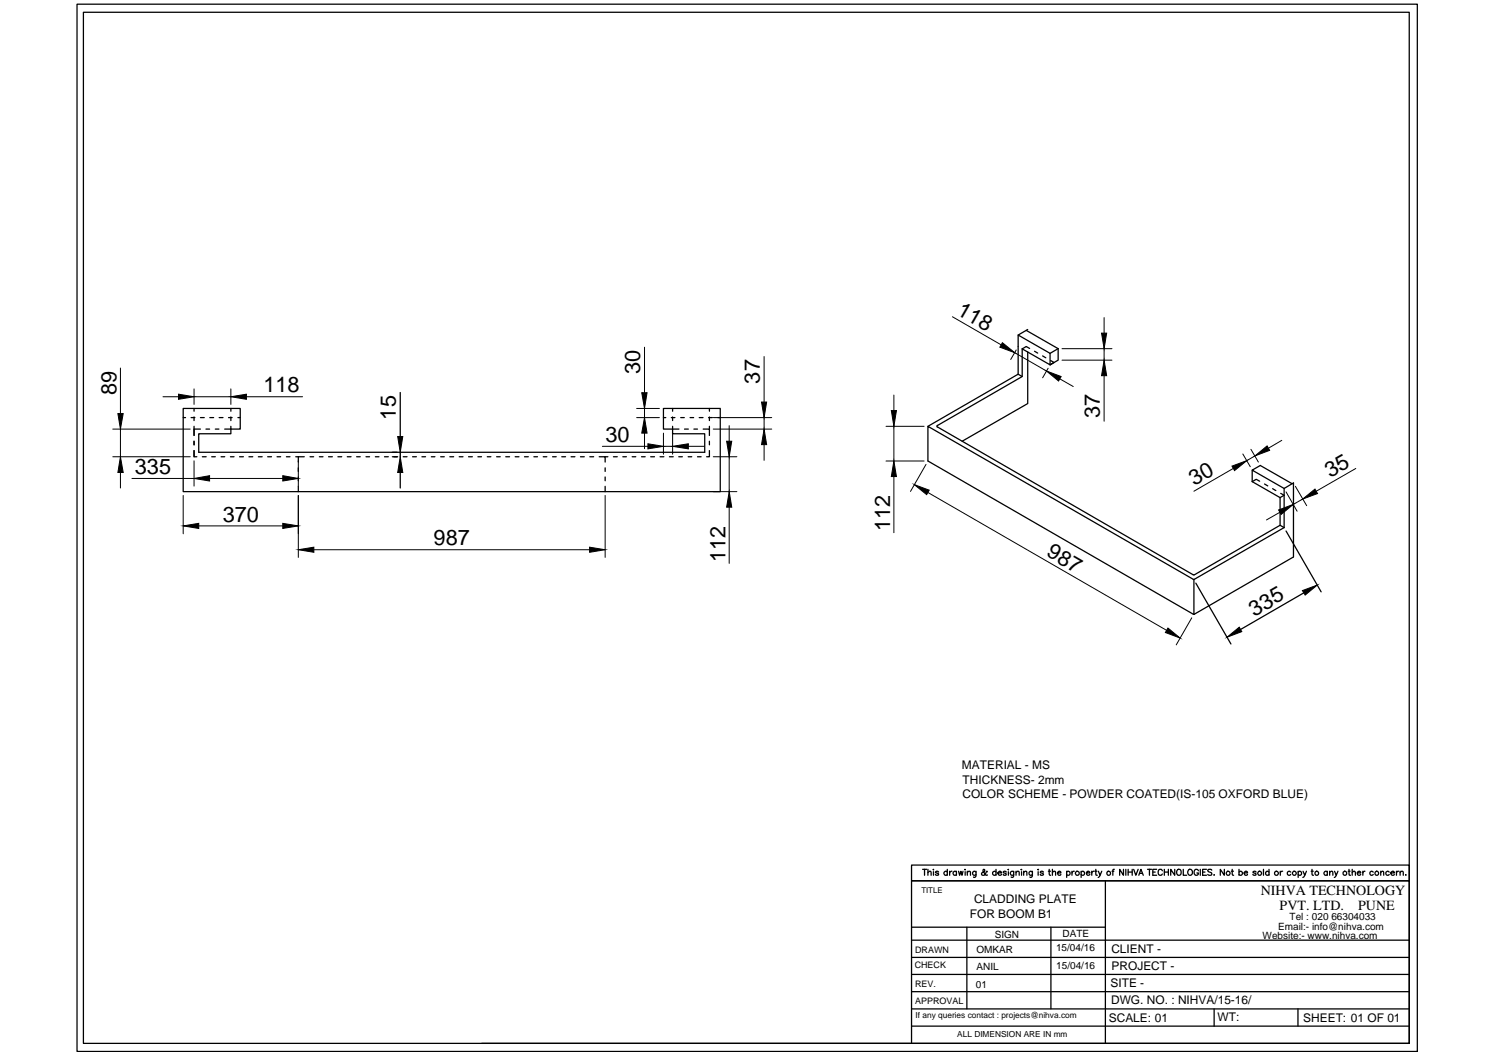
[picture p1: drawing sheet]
<svg xmlns="http://www.w3.org/2000/svg" width="297mm" height="210mm" viewBox="0 0 297 210" stroke-linecap="round" stroke-linejoin="round" font-family="sans-serif">
<!-- layer: 0 -->
<g fill="none" stroke="#000" stroke-width=".25">
<path d="M15.3 .8h266.7v208.4h-266.7zM16.6 2.4h263.8v205.2h-263.8zM79.6 78.1v8.8M202.6 74.5l.8 .4-16.9 9.8M203.4 69.4l5.5 3.2v-2.3l-6.3-3.6v7.8l-18 10.3M203.4 69.4v5.5M204.2 65.7l6.3 3.7M204.5 70v10.3l-13.1 7.5M204.5 65.6l-1.9 1.1M204.9 69.3l-.7-.4-.8 .5M205.8 69.9l.7 .4M207.4 70.8l.7 .4"/>
<path d="M210.5 69.4v2.3l-1.6 .9 .8-.5-.7-.4M210.5 69.4l-1.6 .9M36.4 83.1v14.7h23M36.9 83.1h-.5v-1.8h11.4v4.1h-1.9M38 83.1h.8M38.6 90.9v-1.3v1.3h.6M38.6 84.8v1.8v-1.2h1.3M38.6 81.3v.5M38.6 83v.7M38.6 87.8v.7M39.9 83.1h.7M40.3 90.9h.7"/>
<path d="M41 85.4h.7M41.7 83.1h.8M42.1 90.9h.7M42.8 85.4h.8M43.6 83.1h.8M44 90.9h.7M44.7 85.4h1.2M45.5 83.1h.7M45.8 90.9h.8M45.9 81.3v.5M45.9 83v.7M45.9 84.8v.6"/>
<path d="M47.3 83.1h.5M47.7 90.9h.7M49.5 90.9h.8M51.4 90.9h.8M53.3 90.9h.7M55.1 90.9h.7M57 90.9h.7M58.8 90.9h1.7M59.4 96.8v1h61v-1M59.4 90.9v1M59.4 93.1v.7M59.4 94.9v.8"/>
<path d="M61.7 90.9h.7M63.5 90.9h.8M65.4 90.9h.7M67.2 90.9h.8M69.1 90.9h.8M71 90.9h.7M72.8 90.9h.7M74.7 90.9h.7M76.5 90.9h.8M78.1 90.9h1M78.1 90h.9M79.6 90v.9"/>
<path d="M79.6 94v3.1M80.2 90.9h.8M82.1 90.9h.7M83.9 90.9h.8M85.8 90.9h.7M87.7 90.9h.7M89.5 90.9h.8M91.4 90.9h.7M93.2 90.9h.8M95.1 90.9h.7M96.9 90.9h.8M98.8 90.9h.7"/>
<path d="M100.6 90.9h.8M102.5 90.9h.8M104.4 90.9h.7M106.2 90.9h.7M108.1 90.9h.7M109.9 90.9h.8M111.8 90.9h.7M113.6 90.9h.8M115.5 90.9h.7M117.3 90.9h.8M119.2 90.9h1.2v1M120.4 90.9h.5"/>
<path d="M120.4 93.1v.7M120.4 94.9v.8M122 90.9h.8M123.9 90.9h.7M125.8 90.9h.7M127.6 90.9h.8M129.5 90.9h.7M131.3 90.9h.8M132 83.1h.5M133.2 90.9h.7M133.6 83.1h.7M133.8 84.8v1.5h6.4v3.7h-100.7v-3.7h6.4v-.9"/>
<path d="M133.8 81.3v.5M133.8 83v.7M135 90.9h.8M135.4 83.1h.7M136.2 85.4h.7M136.9 90.9h.7M137.3 83.1h.7M138 85.4h.8M138.8 90.9h.7M139.1 83.1h.8M139.9 85.4h1.2v1.2M141 83.1h.7"/>
<path d="M141.1 89.6v1.3h-.5M141.1 81.3v.5M141.1 83v.7M141.1 84.8v.6M141.1 87.8v.7M142.8 83.1h.5v-1.8h-11.3v4.1h3.1M143.3 83.1v14.7h-22.9M186.5 84.6v.4M186.5 84.9l50.9 29.4 .2 .1 17.1-9.9 .8 .5M249.1 95.8l5.6 3.2M249.1 93.5v2.3M250.6 95.7l-.7-.3-.8 .4"/>
<path d="M251.6 96.3l.6 .4M253.2 97.2l.6 .4M254.7 99v5.5M254.8 98.2l.7 .3-.8 .5M255.5 97.2v7.8M257.1 96.3l-6.4-3.7-1.6 .9 6.4 3.7 1.8-1.1v14.7l-19.7 11.4M237.4 115.3l-52.8-30.5v6.9l52.8 30.5M237.4 115.3h.2M237.5 115.3v6.9M237.9 116l7 12.1M255.5 105l-17.9 10.3M255.9 105.6l6.9 12.2"/>
<path d="M259.4 118l-12.6 7.3M237.4 122.2h.2M183.6 173h.8M183.9 173v1.1M184.6 173.6l.3-.3 .3 .1 .1 .7M184.6 173v1.1M185.7 173v.1zM185.7 173.4v.7M186.7 173.5l-.2-.2-.4 .2 .6 .3v.3h-.3l-.3-.1M188.5 173.5a.38 .38 0 0 0-.6 0 .38 .38 0 0 0 0 .5 .38 .38 0 0 0 .6 0M188.5 173v1.1M188.9 173.3v.8"/>
<path d="M189.4 173.3l-.4 .2-.1 .2M190.3 173.5a.38 .38 0 0 0-.6 0 .38 .38 0 0 0 0 .5 .38 .38 0 0 0 .6 0M190.3 173.3v.8M190.7 173.3l.2 .8 .3-.8 .2 .8 .2-.8M191.9 173h.2zM192 173.4v.7M192.4 173.6l.3-.3 .3 .1 .1 .7M192.4 173.3v.8M194.2 173.3v1l-.3 .3-.2-.1M194.2 173.5a.38 .38 0 0 0-.6 0 .38 .38 0 0 0 0 .5 .38 .38 0 0 0 .6 0M196.4 173.5l-.1-.2a.75 .75 0 0 1-1 .8v-.4l.6-.4-.2-.3-.1 .1v.3l.5 .7h.3M198.2 173.5a.38 .38 0 0 0-.6 0 .38 .38 0 0 0 0 .5 .38 .38 0 0 0 .6 0"/>
<path d="M198.2 173v1.1M198.5 173.7h.8a.39 .39 0 0 0-.6-.3 .39 .39 0 0 0-.1 .6 .39 .39 0 0 0 .5 .1l.2-.1M200.2 173.5l-.2-.2-.4 .2 .6 .3v.3h-.4l-.2-.1M200.6 173v.1zM200.6 173.4v.7M201.7 173.3l-.1 1.1-.1 .2-.3-.1M201.7 173.5a.38 .38 0 0 0-.6 0 .38 .38 0 0 0 0 .5 .38 .38 0 0 0 .6 0M202.1 173.6l.3-.3 .3 .1 .1 .7M202.1 173.3v.8M203.2 173h.1zM203.2 173.4v.7M203.7 173.6l.3-.3 .3 .1v.7"/>
<path d="M203.7 173.3v.8M205.4 173.3v1l-.3 .3-.2-.1M205.4 173.5a.38 .38 0 0 0-.6 0 .38 .38 0 0 0 0 .5 .38 .38 0 0 0 .6 0M206.5 173v.1zM206.5 173.4v.7M207.6 173.5l-.3-.2-.3 .2 .5 .3v.3h-.3l-.2-.1M208.6 173.3h.4M208.7 173v.9l.3 .2M209.4 173.6l.3-.3 .3 .1v.7M209.4 173v1.1M210.4 173.7h.7a.34 .34 0 0 0-.4-.4 .34 .34 0 0 0-.3 .4l.2 .4h.3l.2-.1M212.2 173.5a.38 .38 0 0 1 .6 0 .38 .38 0 0 1 0 .5 .38 .38 0 0 1-.6 0"/>
<path d="M212.2 173.3v1.3M213.3 173.3v.8M213.7 173.3l-.3 .1-.1 .3M215.1 173.5a.38 .38 0 0 1 .6 0 .38 .38 0 0 1 0 .5 .38 .38 0 0 1-.6 0M215.1 173.3v1.3M216.2 173.7h.6a.39 .39 0 0 0-.5-.3 .39 .39 0 0 0-.2 .6 .39 .39 0 0 0 .6 .1l.1-.1M217.2 173.3v.8M217.7 173.3l-.4 .2-.1 .2M217.8 173.3h.4M218 173l.1 1.1h.2M218.5 173.3l.4 .8 .3-.8M218.9 174.1l-.4 .5"/>
<path d="M219.9 175.2v32.4M221.2 173.3h.4M221.7 173h-.3v1.1M223.5 173v1.1l-.7-1.1v1.1M224 173v1.1M224.5 173v1.1M224.5 173.5h.8M225.3 173v1.1M225.6 173l.4 1.1 .4-1.1M226.6 174.1l.4-1.1 .5 1.1M226.7 173.8h.6M228.3 173h.8"/>
<path d="M228.7 173v1.1M229.4 173.5h.4M230.1 173h-.7v1.1h.7M231.3 173.3a.48 .48 0 0 0-.7-.3 .48 .48 0 0 0-.2 .7 .44 .44 0 0 0 .4 .4 .44 .44 0 0 0 .5-.2M231.6 173.5h.9M231.6 173v1.1M232.5 173v1.1M233.7 173v1.1l-.8-1.1v1.1M234.3 173a.56 .56 0 0 1 .7 .6 .56 .56 0 0 1-.7 .5l-.2-.4zM235.4 173v1.1h.7M236.4 173.1a.52 .52 0 0 1 .9 .5 .52 .52 0 0 1-.9 .4l-.1-.3zM238.4 173.3a.48 .48 0 0 0-.6-.3 .48 .48 0 0 0-.2 .7 .43 .43 0 0 0 .4 .5 .43 .43 0 0 0 .4-.5h-.3"/>
<path d="M238.8 173v1.1M239.3 173.5h.4M240 173h-.7v1.1h.7M241.1 173.1l-.3-.1-.5 .1 .1 .3 .6 .3v.4h-.4l-.3-.1M241.6 174.1h.1M243.6 173v1.1l-.8-1.1v1.1M245 173.3h.4M245.2 173v.9l.2 .2M246.5 173.5a.38 .38 0 0 1 .6 0 .38 .38 0 0 1 0 .5 .38 .38 0 0 1-.6 0M246.5 173v1.1M247.5 173.7h.7a.34 .34 0 0 0-.3-.4 .34 .34 0 0 0-.4 .4l.2 .4h.3l.2-.1M249.9 173.5l-.2-.2-.4 .2 .6 .3v.3h-.4l-.2-.1"/>
<path d="M251.4 173v1.1M252.5 173.5a.38 .38 0 0 0-.6 0 .38 .38 0 0 0 0 .5 .38 .38 0 0 0 .6 0M252.5 173v1.1M254.7 173.3v.8M255.2 173.3l-.4 .2-.1 .2M256.8 173.5a.38 .38 0 0 0-.6 0 .38 .38 0 0 0 0 .5 .38 .38 0 0 0 .6 0M258.3 173.5a.38 .38 0 0 1 .5 0 .38 .38 0 0 1 0 .5 .38 .38 0 0 1-.5 0M258.3 173.3v1.3M259.2 173.3l.4 .8 .3-.8M259.6 174.1l-.4 .5M260.9 173.3h.4M261 173v.9l.3 .2"/>
<path d="M264.1 173.5a.38 .38 0 0 0-.6 0 .38 .38 0 0 0 0 .5 .38 .38 0 0 0 .6 0M264.1 173.3v.8M264.5 173.6l.3-.3 .3 .1 .1 .7M264.5 173.3v.8M265.5 173.3l.4 .8 .3-.8M265.9 174.1l-.4 .5M268.2 173.3h.4M268.4 173v1.1h.3M269 173.6l.5-.3 .2 .3v.5M269 173v1.1M270 173.7h.7a.39 .39 0 0 0-.5-.3 .39 .39 0 0 0-.2 .6 .39 .39 0 0 0 .6 .1l.1-.1M271.1 173.3v.8"/>
<path d="M271.6 173.3l-.4 .2-.1 .2M273.2 173.5a.38 .38 0 0 0-.5 0 .38 .38 0 0 0 0 .5 .38 .38 0 0 0 .5 0M274.7 173.6l.3-.3 .3 .1v.7M274.7 173.3v.8M276.4 173.5a.38 .38 0 0 0-.6 0 .38 .38 0 0 0 0 .5 .38 .38 0 0 0 .6 0M276.7 173.7h.7a.39 .39 0 0 0-.5-.3 .39 .39 0 0 0-.2 .5 .39 .39 0 0 0 .5 .2l.2-.1M277.8 173.3v.8M278.3 173.3l-.4 .2-.1 .2M278.6 173.6l.2-.3 .3 .1 .1 .7M278.6 173.3v.8M279.7 174.1h.1M181.4 197.3h99"/>
<path d="M181.4 193.9h99M181.4 190.5h99M181.4 187.1h99M181.4 184.5h38.5M192.4 184.5v16.2M209.1 184.5v16.2M95.8 207.6h184.6M181.4 207.6v-32.4h99h-99v-3.1h99v35.5M181.4 200.7h99M181.4 204.2h99M241.6 200.7v3.5M258.2 200.7v3.5"/>
<circle cx="214.4" cy="173.7" r=".4"/>
<circle cx="220.6" cy="173.7" r=".4"/>
<circle cx="244.3" cy="173.7" r=".39"/>
<circle cx="250.6" cy="173.7" r=".39"/>
<circle cx="253.9" cy="173.7" r=".4"/>
<circle cx="257.5" cy="173.7" r=".39"/>
<circle cx="262" cy="173.7" r=".4"/>
<circle cx="267.6" cy="173.7" r=".4"/>
<circle cx="273.9" cy="173.7" r=".4"/>
</g>
<g fill="none" stroke="#000" stroke-width=".2">
<path d="M24 73.2v9.1M32.4 78.9h3.1M38.6 77.4v3.1M38.6 78.9h7.3M45.9 77.4v3.1M49 78.9h11.2M128.2 69.1v9M152 70.9v9.1M177.8 78.6v3.1M189.5 63l9.7 5.6M201.9 70.2l6.3 3.6M202.2 69.6l-1.1 1.9"/>
<path d="M208.5 73.3l-1.1 1.9M210.9 75.4l2.6 1.5M211.3 69.4h9.9M211.3 71.7h9.9M219.7 63.2v3.1M219.7 69.4v2.3M219.7 74.7v9.1M22.4 85.4h15.4M22.4 90.9h15.4M24 85.4v5.5M24 94v3.1M26.2 95.2h12.4"/>
<path d="M36.4 98.6v7.6M38.6 91.7v5M41.7 95.2h14.6M59.4 91.7v5M59.4 98.6v12.3M119.8 88.8h9.1M120.4 98.6v12.3M126.7 83.1h4.5M126.7 81.3h4.5M128.2 81.3v1.8M128.2 86.2v3.1M132 86.2v4.2"/>
<path d="M132 88.8h1.8M133.8 86.2v4.2M136.9 88.8h3.1M141.9 85.4h11.6M141.9 83.1h11.6M141.9 90.9h4.7M141.9 97.8h4.7M145.1 84.7v3.1M145.1 90.9v6.9M152 83.1v2.3M152 88.5v3.1M176.3 84.8h7.6"/>
<path d="M176.3 91.7h7.6M177.8 84.8v6.9M177.8 94.8v11.2M184.2 92.4l-3.1 5.4M184.6 98l47.5 27.4M245.4 93.2l-7.9 4.5M247.3 90.3l1.5 2.6M248.9 89.4l1.5 2.5M249.7 90.7l-1.6 .9M255 87.6l-2.7 1.6M255.9 97.9l2.2 3.8M257.7 96.8l2.3 3.8"/>
<path d="M259.2 99.3l-1.9 1.1M269.7 93.2l-7.8 4.5M39.5 104.6h16.8M62.4 109.4h54.9M145.1 100.9v11.2M254.6 101.9l-2.6 1.5M237.1 122.9l-3.1 5.4"/>
</g>
<g fill="#000" stroke="#000" stroke-width=".2">
<path d="M35.5 78.4l3.1 .5-3.1 .5zM45.9 78.9l3.1-.5v1zM127.7 78.1h1l-.5 3.2zM151.5 80h1l-.5 3.1zM199.4 68.2l2.5 2-3-1.1zM208.2 73.8l2.9 1.1-.5 .9zM219.2 66.3h1l-.5 3.1zM219.7 71.7l.5 3h-1zM24 90.9l.5 3.1h-1zM23.5 82.3h1l-.5 3.1zM38.6 95.2l3.1-.6v1.1zM56.3 94.6l3.1 .6-3.1 .5z"/>
<path d="M79.6 90.9l.5 3.1h-1zM79.1 86.9h1l-.5 3.1zM128.2 83.1l.5 3.1h-1zM128.9 88.3l3.1 .5-3.1 .5zM133.8 88.8l3.1-.5v1zM144.6 87.8h1l-.5 3.1zM152 85.4l.5 3.1h-1zM177.3 81.7h1.1l-.6 3.1zM177.8 91.7l.6 3.1h-1.1zM181.9 96.4l3 1.1-.5 .9zM245.1 92.7l3-1.1-2.5 2zM249.7 90.7l2.4-2 .5 .9z"/>
<path d="M259.2 99.3l2.4-2 .5 .9zM36.4 104.6l3.1-.5v1zM56.3 104.1l3.1 .5-3.1 .5zM59.4 109.4l3-.5v1zM117.3 108.9l3.1 .5-3.1 .5zM145.1 97.8l.5 3.1h-1zM254.4 101.5l2.9-1.1-2.4 1.9zM259.1 117.5l3-1.1-2.4 2zM232.4 125l2.4 1.9-2.9-1.1zM244.1 126.8l2.4-2 .6 .9z"/>
</g>
<g font-size="4.3">
<text x="190.2" y="62.5" transform="rotate(30 190.2 62.5)">118</text>
<text x="127.4" y="74.5" transform="rotate(-90 127.4 74.5)">30</text>
<text x="151.2" y="76.3" transform="rotate(-90 151.2 76.3)">37</text>
<text x="23.2" y="78.6" transform="rotate(-90 23.2 78.6)">89</text>
<text x="52.4" y="78.1">118</text>
<text x="78.8" y="83.5" transform="rotate(-90 78.8 83.5)">15</text>
<text x="218.8" y="83.2" transform="rotate(-90 218.8 83.2)">37</text>
<text x="120.4" y="88">30</text>
<text x="26.8" y="94.3">335</text>
<text x="264.6" y="95.2" transform="rotate(-30 264.6 95.2)">35</text>
<text x="237.6" y="96.7" transform="rotate(-30 237.6 96.7)">30</text>
<text x="44.3" y="103.8">370</text>
<text x="177.1" y="105.7" transform="rotate(-90 177.1 105.7)">112</text>
<text x="86.3" y="108.5">987</text>
<text x="144.3" y="111.8" transform="rotate(-90 144.3 111.8)">112</text>
<text x="208" y="110.5" transform="rotate(30 208 110.5)">987</text>
<text x="249.6" y="122.7" transform="rotate(-30 249.6 122.7)">335</text>
</g>
<g font-size="2.8">
<text x="250.8" y="178.1">NIHVA TECHNOLOGY</text>
<text x="254.6" y="181">PVT. LTD.</text>
<text x="270.2" y="181">PUNE</text>
</g>
<g font-size="2.4">
<text x="191.4" y="153">MATERIAL - MS</text>
<text x="191.5" y="155.9">THICKNESS- 2mm</text>
<text x="191.5" y="158.8">COLOR SCHEME - POWDER COATED(IS-105 OXFORD BLUE)</text>
<text x="193.8" y="179.7">CLADDING PLATE</text>
<text x="193" y="182.6">FOR BOOM B1</text>
<text x="221.1" y="189.6">CLIENT -</text>
<text x="220.9" y="196.4">SITE -</text>
<text x="221.1" y="193">PROJECT -</text>
<text x="220.6" y="203.3">SCALE: 01</text>
<text x="221.1" y="199.8">DWG. NO. : NIHVA/15-16/</text>
<text x="242.2" y="203.2">WT:</text>
<text x="259.3" y="203.3">SHEET: 01 OF 01</text>
</g>
<g font-size="2">
<text x="254.3" y="184.9">Email:- info@nihva.com</text>
<text x="256.6" y="183">Tel : 020 66304033</text>
<text x="194.3" y="189.5">OMKAR</text>
<text x="197.9" y="186.5">SIGN</text>
<text x="210.1" y="189.1">15/04/16</text>
<text x="211.4" y="186.5">DATE</text>
<text x="251.2" y="186.8">Website:- www.nihva.com</text>
<text x="194.1" y="196.5">01</text>
<text x="194.3" y="192.9">ANIL</text>
<text x="210.1" y="192.9">15/04/16</text>
</g>
<g font-size="1.8">
<text x="182.1" y="189.5">DRAWN</text>
<text x="182" y="192.5">CHECK</text>
<text x="182.1" y="196.3">REV.</text>
<text x="182.1" y="199.8">APPROVAL</text>
</g>
<g font-size="1.7">
<text x="182.2" y="202.5">If any queries contact : projects@nihva.com</text>
<text x="190.5" y="206.4">ALL DIMENSION ARE IN mm</text>
</g>
<text font-size="1.6" x="183.3" y="177.6">TITLE</text>
</svg>
